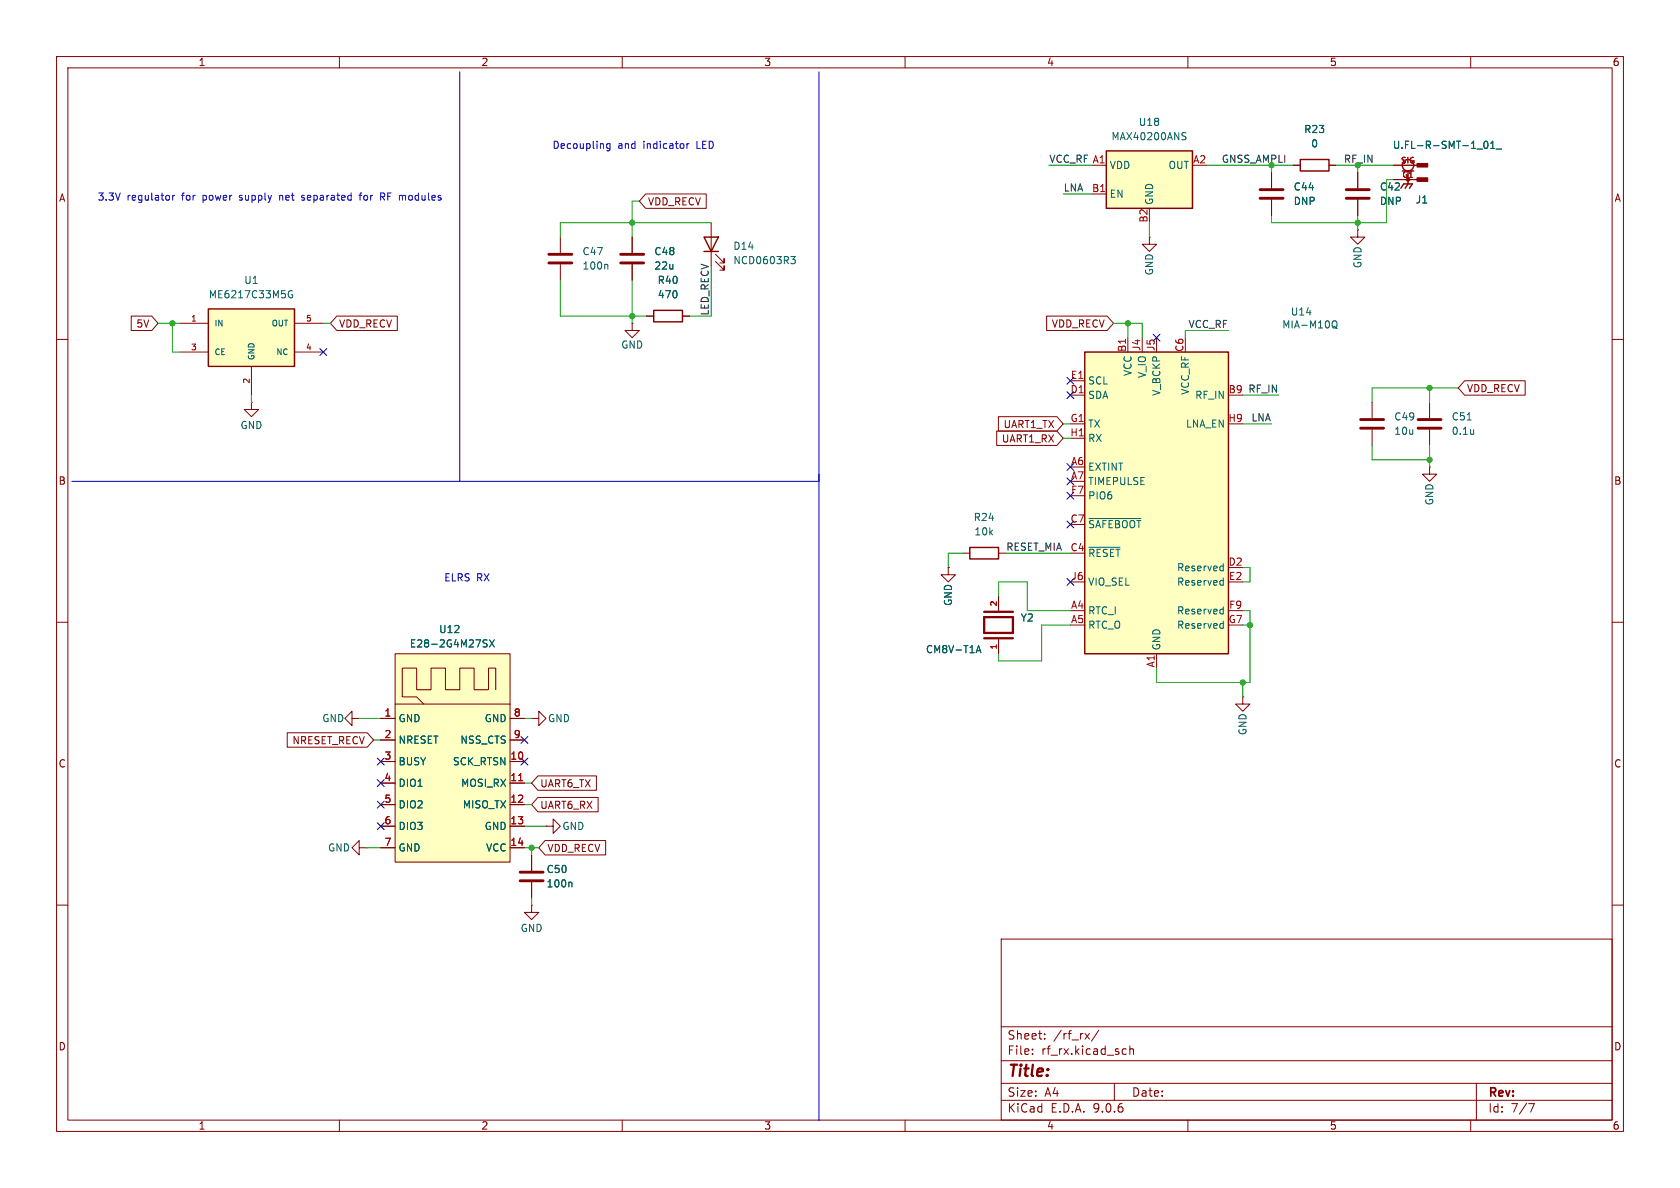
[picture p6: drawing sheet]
<svg xmlns="http://www.w3.org/2000/svg" width="297mm" height="210mm" viewBox="0 0 297 210" stroke-linecap="round" stroke-linejoin="round" font-family="sans-serif">
<g fill="none" stroke="#840000" stroke-width=".18">
<path d="M10 10h277v190h-277zM12 12h273v186h-273zM60 10v2M110 10v2M160 10v2M210 10v2M260 10v2M10 60h2M285 60h2M10 110h2M285 110h2M94 127h1.2v-1.3l1.3 1.3-1.3 1.3v-1.3"/>
<path d="M94 127h.1M10 160h2M177 166h108v32h-108zM285 160h2M60 198v2M110 198v2M160 198v2M177 194.5h108M177 191.5h108M177 187.5h108M177 181.5h108M182.5 186.3v.1"/>
<path d="M182.5 185.5v.1M184.7 183.6v.1M184.7 182.8v.1M191.8 182.7l.8 1M192.6 182.7l-.8 1M194.2 182.1l-1.2 2M197 191.5v3M198.7 185.4l.4 .1M199.1 186.3l-.4 .1M199.7 185.5l.3-.1 .3 .1 .1 .9M199.7 184.9v1.5M210 198v2"/>
<path d="M260 198v2M261 191.5v6.5M270.2 195.1h1l-.6 1.5"/>
</g>
<path d="M195.6 26.7h15.2v10.1h-15.2z" fill="#ffffc2"/>
<g fill="none" stroke="#840000" stroke-width=".25">
<path d="M195.6 26.7h15.2v10.1h-15.2zM229.9 28.2h5v2h-5zM247.6 33.3l.6-.8h1.5l-.5 .8M249.9 30.2h-1v2.3l-.5 .8"/>
<circle cx="248.9" cy="29.2" r="1.02"/>
</g>
<g fill="none" stroke="#840000" stroke-width=".18">
<path d="M193 29.2h2.6M193 34.3h2.6M224.8 30.5v2.8M224.8 35.3v2.8M228.6 29.2h1.3M234.9 29.2h1.3M240 30.5v2.8M240 35.3v2.8M246.4 29.2h5.1M246.4 31.8h5.1M240 40.6v1.3h1.3l-1.3 1.3-1.2-1.3h1.2M240 40.6h.1"/>
<path d="M44.4 71.1v1.3h1.3l-1.3 1.3-1.2-1.3h1.2M44.4 71.1h.1M242.6 71.1v2.8M242.6 75.9v2.8M252.7 71.1v2.8M252.7 75.9v2.8M252.7 82.6v1.2h1.3l-1.3 1.3-1.2-1.3h1.2M252.7 82.6h.1M219.7 123.2v1.3h1.3l-1.3 1.2-1.3-1.2h1.3M219.7 123.2h.1M63.5 149.9v-1.3l-1.3 1.3 1.3 1.2v-1.2h1.3M64.8 149.9h.1"/>
</g>
<path d="M209.2 24l.3 .2 .2 .3-.3 .2h-.3M209.2 23.4l.5 .1M262.4 25.1l.2-.1a.68 .68 0 0 1 .5 .6 .68 .68 0 0 1-.5 .6l-.2-.1-.1-.4zM263.5 26.2h.8M263.5 25.3l.4-.3v1.2M264.5 26.4h1M259.4 74.2h.7M260.5 75.9v.9M260.5 76.7h.1" fill="none" stroke="#006464" stroke-width=".18"/>
<path d="M222.8 33.5h4M222.8 35.1h4M238 33.5h4.1M238 35.1h4.1M240.5 74.2h4.1M240.5 75.7h4.1M250.7 74.2h4.1M250.7 75.7h4.1" fill="none" stroke="#840000" stroke-width=".51"/>
<g fill="#840000" stroke="#840000" stroke-width=".18">
<path d="M250.5 28.9h1.9v.6h-1.9z"/>
<path d="M250.5 31.4h1.9v.7h-1.9z"/>
</g>
<path d="M36.8 54.6h15.3v10.2h-15.3z" fill="#ffffc2"/>
<path d="M36.8 54.6h15.3v10.2h-15.3z" fill="none" stroke="#840000" stroke-width=".25"/>
<path d="M31.7 57.2h5.1M52.1 57.2h5M31.7 62.2h5.1M44.4 64.8v5.1M52.1 62.2h5M176.5 105.4v2.6M176.5 113v2.6" fill="none" stroke="#840000" stroke-width=".18"/>
<path d="M51 52.1l.1 .4 .3 .1 .3-.1v-.4h-.2M51.7 51.4h-.5l-.2 .5M172.6 115.4l.4-1.3 .4 1.3M172.7 115h.6" fill="none" stroke="#006464" stroke-width=".18"/>
<path d="M174 112.8h5.1M174 109.1h5.1v2.8h-5.1zM174 108.2h5.1" fill="none" stroke="#840000" stroke-width=".41"/>
<path d="M191.8 62.2h25.4v53.4h-25.4z" fill="#ffffc2"/>
<path d="M191.8 62.2h25.4v53.4h-25.4z" fill="none" stroke="#840000" stroke-width=".25"/>
<g fill="none" stroke="#840000" stroke-width=".18">
<path d="M99.1 41.9v2.8M99.1 46.7v2.8M111.8 57.2v1.2h1.2l-1.2 1.3-1.3-1.3h1.3M111.8 57.2h.1M111.8 41.9v2.8M111.8 46.7v2.8M199.4 59.7v2.5M201.9 59.7v2.5M204.5 59.7v2.5M189.2 67.3h2.6M189.2 69.9h2.6M189.2 77.5h2.6"/>
<path d="M189.2 102.9h2.6M204.5 115.6v2.5"/>
</g>
<g fill="none" stroke="#006464" stroke-width=".18">
<path d="M107.3 46.7l.2 .2v.7M235.6 56.9l.2-.2a.43 .43 0 0 1 .6 .4v.5a.43 .43 0 0 1-.3 .4 .43 .43 0 0 1-.5-.2M235.8 57.7l.6 .4M192.5 91.7h9.2M192.5 96.7h5.5M216.3 99.6v1.3M215.9 100.1h.4M215.9 102.6l.4 .1M215.9 107.7h.4M215.9 110.2l.4 .1M216.3 102.2v1.2M216.3 107.3v1.2"/>
<path d="M216.3 109.8v1.3M216.3 100.8l-.4 .1M216.3 103.4h-.4M216.3 108.5h-.4M216.3 111l-.4 .1"/>
</g>
<path d="M97 45h4.1M97 46.5h4.1M109.7 45h4.1M109.7 46.5h4.1" fill="none" stroke="#840000" stroke-width=".51"/>
<g fill="#ffffc2">
<path d="M69.8 124.5h20.4v27.9h-20.4z"/>
<path d="M69.8 115.6h20.4v8.9h-20.4z"/>
</g>
<g fill="none" stroke="#840000" stroke-width=".18">
<path d="M114.1 34.3h10.7v2.5h-10.7l-1.1-1.2zM125.7 39.4v7.6M224.8 30.5v2.8M224.8 35.3v2.8M228.6 29.2h1.3M234.9 29.2h1.3M240 30.5v2.8M240 35.3v2.8M246.4 29.2h5.1M246.4 31.8h5.1M23.2 55.9h3.6l1.1 1.3-1.1 1.2h-3.6zM59.5 55.9h10.7v2.5h-10.7l-1.1-1.2z"/>
<path d="M111.8 41.9v2.8M111.8 46.7v2.8M114.3 55.9h1.3M120.6 55.9h1.3M126.5 46.2l1.5 1.6v-.8v.8h-.7M126.5 45l1.5 1.5v-.8v.8h-.7M185 55.9h10.7l1.1 1.3-1.1 1.2h-10.7zM203.2 41.9v1.3h1.3l-1.3 1.3-1.3-1.3h1.3M203.2 41.9h.1M176.2 76.2h10.6l1.2 1.3-1.2 1.2h-10.6zM176.5 73.7h10.3l1.2 1.2-1.2 1.3h-10.3zM258.9 67.3h10.7v2.6h-10.7l-1.1-1.3z"/>
<path d="M170.2 97.8h1.2M176.5 97.8h1.3M167.6 100.3v1.3h1.3l-1.3 1.3-1.2-1.3h1.2M167.6 100.3h.1M176.5 105.4v2.6M176.5 113v2.6M50.8 129.5h14.1l1.1 1.3-1.1 1.3h-14.1zM62.2 127v-1.3l-1.2 1.3 1.2 1.3v-1.3h1.3M63.5 127h.1M67.3 127h2.5M67.3 130.8h2.5M67.3 134.6h2.5"/>
<path d="M67.3 138.4h2.5M69.8 124.5h20.4v27.9h-20.4zM69.8 124.5v-8.9h20.4v8.9M87.6 121.9v-3.8h-1.2v3.8h-2.6v-3.8h-2.5v3.8h-2.6v-3.8h-2.5v3.8h-2.5v-3.8h-2.6v5.1h2.6l1.2 1.3M90.2 127h2.5M90.2 130.8h2.5M90.2 134.6h2.5M90.2 138.4h2.5M95.1 137.2h10.3v2.5h-10.3l-1.1-1.3zM67.3 142.2h2.5M67.3 146.1h2.5M67.3 149.9h2.5"/>
<path d="M90.2 142.2h2.5M90.2 146.1h2.5M90.2 149.9h2.5M94 151.1v2.8M94 156v2.8M95.1 141h10.6v2.5h-10.6l-1.1-1.3zM96.4 148.6h10.7v2.5h-10.7l-1.2-1.2zM96.5 146.1h1.3v-1.3l1.3 1.3-1.3 1.2v-1.2M96.5 146.1h.1M94 160v1.3h1.2l-1.2 1.3-1.3-1.3h1.3M94 160h.1"/>
</g>
<path d="M91.7 138h.7" fill="none" stroke="#a90000" stroke-width=".18"/>
<path d="M262.4 25.1l.2-.1a.68 .68 0 0 1 .5 .6 .68 .68 0 0 1-.5 .6l-.2-.1-.1-.4zM263.5 26.2h.8M263.5 25.3l.4-.3v1.2M264.5 26.4h1M139.8 45.3h.8l-.4 .5 .3 .2 .1 .4-.2 .2h-.4M85.6 113.7l.4 .1 .1 .3-.2 .3h-.3M85.6 113.1l.5 .1M86.5 113.1l.9 1.3M87.4 113.1l-.9 1.3M172.6 115.4l.4-1.3 .4 1.3M172.7 115h.6M100.9 155.9l.2 .2v.7" fill="none" stroke="#006464" stroke-width=".18"/>
<path d="M115.6 54.9h5v2h-5zM124.5 41.9h2.5l-1.3 2.6zM124.5 44.5h2.5M171.4 96.8h5.1v2h-5.1z" fill="none" stroke="#840000" stroke-width=".25"/>
<path d="M91.9 154.2h4.1M91.9 155.7h4.1" fill="none" stroke="#840000" stroke-width=".51"/>
<g fill="none" stroke="#0000c2" stroke-width=".18">
<path d="M81.3 12.7v72.4M144.8 12.7v185.4M30.5 34.5v.9M30.9 34.5l-.4 .3M49.4 34.5v.9M49.6 34.5l-.2 .2M53.3 35.3l.4 .1M53.7 34.5l-.4 .2 .1 .2 .3 .1M63.5 34.5h.5M64 34.1l-.3 .2v1.1M67.3 34.1h.5l.2 .3-.1 .3-.6 .1M67.6 34.8l.4 .6"/>
<path d="M107.8 25.4v1l-.2 .3-.3-.1M107.8 25.5l-.3-.1-.3 .2 .2 .6h.4M121.4 25.4v.8M121.8 25.4l-.4 .2M12.7 85.1h132.1"/>
</g>
<g fill="none" stroke="#009600" stroke-width=".18">
<path d="M113 35.6h-1.2v6.3M125.7 39.4h-26.6v2.5M185.4 29.2h7.6M188 34.3h5M203.2 39.4v2.5M213.4 29.2h15.2M224.8 29.2v1.3M236.2 29.2h10.2M240 29.2v1.3M240 38.1v2.5M246.4 31.8h-1.3v7.6h-20.3v-1.3M27.9 57.2h3.8"/>
<path d="M30.5 57.2v5h1.2M57.1 57.2h1.3M99.1 49.5v6.4h15.2M111.8 49.5v7.7M125.7 47v8.9h-3.8M196.8 57.2h5.1v2.5M199.4 57.2v2.5M217.2 58.4h-7.7v1.3M44.4 69.9v1.2M188 74.9h1.2M188 77.5h1.2M219.7 69.9h6.4"/>
<path d="M219.7 74.9h5.1M242.6 78.7v2.6h10.1M252.7 68.6v2.5M252.7 78.7v3.9M257.8 68.6h-15.2v2.5M170.2 97.8h-2.6v2.5M177.8 97.8h11.4M176.5 105.4v-2.5h5.1v5.1h7.6M189.2 110.5h-5.1v6.3h-7.6v-1.2M219.7 110.5h1.3M219.7 100.3h1.3v2.6h-1.3M219.7 108h1.3v12.7h-16.5v-2.6"/>
<path d="M63.5 127h3.8M66 130.8h1.3M92.7 127h1.3M92.7 138.4h1.3M219.7 120.7v2.5M64.8 149.9h2.5M92.7 149.9h2.5M92.7 146.1h3.8M92.7 142.2h1.3M94 149.9v1.2M94 158.8v1.2"/>
</g>
<g fill="none" stroke="#000084" stroke-width=".18">
<path d="M203.9 59.1l1.2 1.2M205.1 59.1l-1.2 1.2M56.5 61.6l1.3 1.2M57.8 61.6l-1.3 1.2M188.6 66.7l1.2 1.2M188.6 69.2l1.2 1.3M189.8 66.7l-1.2 1.2M189.8 69.2l-1.2 1.3M188.6 81.9l1.2 1.3M188.6 92.1l1.2 1.2M188.6 84.5l1.2 1.2M188.6 87l1.2 1.2"/>
<path d="M189.8 81.9l-1.2 1.3M189.8 92.1l-1.2 1.2M189.8 84.5l-1.2 1.2M189.8 87l-1.2 1.2M188.6 102.3l1.2 1.2M189.8 102.3l-1.2 1.2M66.7 137.8l1.2 1.2M66.7 134l1.2 1.2M67.9 137.8l-1.2 1.2M67.9 134l-1.2 1.2M92.1 130.2l1.2 1.2M92.1 134l1.2 1.2"/>
<path d="M93.3 130.2l-1.2 1.2M93.3 134l-1.2 1.2M66.7 145.4l1.2 1.3M66.7 141.6l1.2 1.2M67.9 145.4l-1.2 1.3M67.9 141.6l-1.2 1.2"/>
</g>
<g fill="#009600" stroke="#009600" stroke-width=".18">
<circle cx="94" cy="149.9" r=".46"/>
<circle cx="199.4" cy="57.2" r=".46"/>
<circle cx="111.8" cy="39.4" r=".46"/>
<circle cx="30.5" cy="57.2" r=".46"/>
<circle cx="111.8" cy="55.9" r=".46"/>
<circle cx="221" cy="110.5" r=".46"/>
<circle cx="252.7" cy="68.6" r=".46"/>
<circle cx="252.7" cy="81.3" r=".46"/>
<circle cx="219.7" cy="120.7" r=".46"/>
<circle cx="240" cy="39.4" r=".46"/>
</g>
<text font-size="2.8" fill="#840000" x="178" y="190.9">Title:</text>
<g font-size="2.1" fill="#840000">
<text x="178" y="184">Sheet:</text>
<text x="186.2" y="184">/rf_rx/</text>
<text x="178" y="186.7">File:</text>
<text x="184.1" y="186.7">rf_rx.kicad_sch</text>
<text x="178" y="196.9">KiCad</text>
<text x="178" y="194.1">Size:</text>
<text x="184.7" y="194.1">A4</text>
<text x="185.7" y="196.9">E.D.A.</text>
<text x="193.3" y="196.9">9.0.6</text>
<text x="200" y="194.1">Date:</text>
<text x="263" y="194.3">Rev:</text>
<text x="263" y="196.9">Id:</text>
<text x="267.1" y="196.9">7/7</text>
</g>
<g font-size="1.8" fill="#840000">
<text x="35" y="11.9">1</text>
<text x="85" y="11.9">2</text>
<text x="135" y="11.9">3</text>
<text x="185" y="11.9">4</text>
<text x="235" y="11.9">5</text>
<text x="285" y="11.9">6</text>
<text x="10.3" y="35.9">A</text>
<text x="285.3" y="35.9">A</text>
<text x="114.5" y="36.5">VDD_RECV</text>
<text x="24" y="58.1">5V</text>
<text x="59.8" y="58.1">VDD_RECV</text>
<text x="185.8" y="58.1">VDD_RECV</text>
<text x="259.2" y="69.5">VDD_RECV</text>
<text x="177.3" y="75.9">UART1_TX</text>
<text x="177" y="78.4">UART1_RX</text>
<text x="10.3" y="85.9">B</text>
<text x="285.3" y="85.9">B</text>
<text x="51.6" y="131.8">NRESET_RECV</text>
<text x="10.3" y="135.9">C</text>
<text x="285.3" y="135.9">C</text>
<text x="95.4" y="139.4">UART6_TX</text>
<text x="95.4" y="143.2">UART6_RX</text>
<text x="96.7" y="150.8">VDD_RECV</text>
<text x="10.3" y="185.9">D</text>
<text x="285.3" y="185.9">D</text>
<text x="35" y="199.9">1</text>
<text x="85" y="199.9">2</text>
<text x="135" y="199.9">3</text>
<text x="185" y="199.9">4</text>
<text x="235" y="199.9">5</text>
<text x="285" y="199.9">6</text>
</g>
<g font-size="1.8" fill="#006464">
<text x="201.2" y="22.5">U18</text>
<text x="230.5" y="23.7">R23</text>
<text x="196.4" y="25">MAX40200ANS</text>
<text x="231.7" y="26.3">0</text>
<text x="246.1" y="26.5">U.FL-R-SMT-1_01_</text>
<text x="196.1" y="30.1">VDD</text>
<text x="196.1" y="35.2">EN</text>
<text x="206.5" y="30.1">OUT</text>
<text x="228.6" y="33.9">C44</text>
<text x="243.8" y="33.9">C42</text>
<text x="204.1" y="36.3" transform="rotate(-90 204.1 36.3)">GND</text>
<text x="228.6" y="36.4">DNP</text>
<text x="243.8" y="36.4">DNP</text>
<text x="250.2" y="36.2">J1</text>
<text x="102.9" y="47.9">100n</text>
<text x="102.9" y="45.3">C47</text>
<text x="115.6" y="45.3">C48</text>
<text x="115.6" y="47.9">22u</text>
<text x="129.5" y="44.4">D14</text>
<text x="129.5" y="46.9">NCD0603R3</text>
<text x="240.9" y="47.5" transform="rotate(-90 240.9 47.5)">GND</text>
<text x="36.8" y="52.9">ME6217C33M5G</text>
<text x="43.1" y="50.4">U1</text>
<text x="116.2" y="50.4">R40</text>
<text x="116.2" y="52.9">470</text>
<text x="204.1" y="48.8" transform="rotate(-90 204.1 48.8)">GND</text>
<text x="226.6" y="58.3">MIA-M10Q</text>
<text x="228.1" y="56">U14</text>
<text x="109.7" y="61.8">GND</text>
<text x="192.3" y="68.2">SCL</text>
<text x="192.3" y="70.7">SDA</text>
<text x="200.3" y="66.6" transform="rotate(-90 200.3 66.6)">VCC</text>
<text x="202.8" y="66.9" transform="rotate(-90 202.8 66.9)">V_IO</text>
<text x="205.3" y="70.1" transform="rotate(-90 205.3 70.1)">V_BCKP</text>
<text x="210.4" y="69.9" transform="rotate(-90 210.4 69.9)">VCC_RF</text>
<text x="211.2" y="70.7">RF_IN</text>
<text x="42.4" y="76">GND</text>
<text x="192.3" y="75.8">TX</text>
<text x="209.6" y="75.8">LNA_EN</text>
<text x="246.4" y="74.5">C49</text>
<text x="246.4" y="77.1">10u</text>
<text x="256.5" y="74.5">C51</text>
<text x="256.5" y="77.1">0.1u</text>
<text x="192.3" y="78.3">RX</text>
<text x="192.3" y="83.4">EXTINT</text>
<text x="192.3" y="86">TIMEPULSE</text>
<text x="192.3" y="88.5">PIO6</text>
<text x="253.6" y="89.4" transform="rotate(-90 253.6 89.4)">GND</text>
<text x="172" y="92.3">R24</text>
<text x="172.2" y="94.8">10k</text>
<text x="192.3" y="93.6">~{SAFEBOOT}</text>
<text x="192.3" y="98.7">~{RESET}</text>
<text x="208" y="101.2">Reserved</text>
<text x="168.5" y="107.2" transform="rotate(-90 168.5 107.2)">GND</text>
<text x="192.3" y="103.7">VIO_SEL</text>
<text x="208" y="103.7">Reserved</text>
<text x="77.5" y="112.1">U12</text>
<text x="180.3" y="110.1">Y2</text>
<text x="192.3" y="108.8">RTC_I</text>
<text x="192.3" y="111.4">RTC_O</text>
<text x="208" y="108.8">Reserved</text>
<text x="208" y="111.4">Reserved</text>
<text x="72.3" y="114.7">E28-2G4M27SX</text>
<text x="163.6" y="115.7">CM8V-T1A</text>
<text x="205.3" y="115.1" transform="rotate(-90 205.3 115.1)">GND</text>
<text x="56.9" y="127.9">GND</text>
<text x="70.4" y="127.9">GND</text>
<text x="70.4" y="131.7">NRESET</text>
<text x="81.3" y="131.7">NSS_CTS</text>
<text x="85.6" y="127.9">GND</text>
<text x="96.8" y="127.9">GND</text>
<text x="220.6" y="130.1" transform="rotate(-90 220.6 130.1)">GND</text>
<text x="70.4" y="135.5">BUSY</text>
<text x="80" y="135.5">SCK_RTSN</text>
<text x="70.4" y="139.3">DIO1</text>
<text x="70.4" y="143.1">DIO2</text>
<text x="81.4" y="139.3">MOSI_RX</text>
<text x="81.7" y="143.1">MISO_TX</text>
<text x="70.4" y="146.9">DIO3</text>
<text x="85.6" y="146.9">GND</text>
<text x="99.3" y="146.9">GND</text>
<text x="57.9" y="150.7">GND</text>
<text x="70.4" y="150.7">GND</text>
<text x="85.8" y="150.7">VCC</text>
<text x="96.5" y="154.5">C50</text>
<text x="96.5" y="157.1">100n</text>
<text x="91.9" y="164.9">GND</text>
</g>
<g font-size="1.8" fill="#0000c2">
<text x="97.6" y="26.5">Decoupling</text>
<text x="109.2" y="26.5">and</text>
<text x="113.8" y="26.5">indicator</text>
<text x="123.4" y="26.5">LED</text>
<text x="17.2" y="35.7">3.3V</text>
<text x="22.5" y="35.7">regulator</text>
<text x="32.3" y="35.7">for</text>
<text x="36.1" y="35.7">power</text>
<text x="42.8" y="35.7">supply</text>
<text x="50.1" y="35.7">net</text>
<text x="54.2" y="35.7">separated</text>
<text x="64.7" y="35.7">for</text>
<text x="68.5" y="35.7">RF modules</text>
<text x="78.4" y="103">ELRS RX</text>
</g>
<g font-size="1.8" fill="#0f0f0f">
<text x="185.4" y="28.9">VCC_RF A1</text>
<text x="188" y="33.9">LNA</text>
<text x="125.4" y="55.9" transform="rotate(-90 125.4 55.9)">LED_RECV</text>
<text x="210" y="58.1">VCC_RF</text>
<text x="220.6" y="69.5">RF_IN</text>
<text x="221.1" y="74.6">LNA</text>
<text x="177.8" y="97.4">RESET_MIA</text>
</g>
<g font-size="1.8" fill="#a90000">
<text x="210.8" y="29">A2</text>
<text x="193" y="34">B1</text>
<text x="202.9" y="39.4" transform="rotate(-90 202.9 39.4)">B2</text>
<text x="199.1" y="62.3" transform="rotate(-90 199.1 62.3)">B1</text>
<text x="201.7" y="62.2" transform="rotate(-90 201.7 62.2)">J4</text>
<text x="204.2" y="62.2" transform="rotate(-90 204.2 62.2)">J5</text>
<text x="209.3" y="62.3" transform="rotate(-90 209.3 62.3)">C6</text>
<text x="189.2" y="69.6">D1</text>
<text x="189.2" y="67.1">E1</text>
<text x="217.1" y="69.6">B9</text>
<text x="189.1" y="77.2">H1</text>
<text x="189.2" y="74.7">G1</text>
<text x="217.1" y="74.7">H9</text>
<text x="189.2" y="82.3">A6</text>
<text x="189.2" y="84.8">A7</text>
<text x="189.2" y="87.4">F7</text>
<text x="189.2" y="92.5">C7</text>
<text x="189.2" y="97.5">C4</text>
<text x="217.1" y="100.1">D2</text>
<text x="189.2" y="107.7">A4</text>
<text x="189.3" y="102.6">J6</text>
<text x="217.2" y="102.6">E2</text>
<text x="217.2" y="107.7">F9</text>
<text x="189.2" y="110.2">A5</text>
<text x="217.1" y="110.2">G7</text>
<text x="204.2" y="118.1" transform="rotate(-90 204.2 118.1)">A1</text>
<text x="67.9" y="126.7">1</text>
<text x="67.9" y="130.6">2</text>
<text x="90.7" y="126.7">8</text>
<text x="90.7" y="130.6">9</text>
<text x="67.9" y="134.4">3</text>
<text x="90.1" y="134.4">10</text>
<text x="67.9" y="138.2">4</text>
<text x="67.9" y="142">5</text>
<text x="90.1" y="138.2">11</text>
<text x="90.1" y="142">12</text>
<text x="67.9" y="145.8">6</text>
<text x="67.9" y="149.6">7</text>
<text x="90.1" y="145.8">13</text>
<text x="90.1" y="149.6">14</text>
</g>
<g font-size="1.8" fill="#009600">
<text x="215.9" y="28.9">GNSS_AMPLI</text>
<text x="237.5" y="28.9">RF_IN</text>
</g>
<g font-size="1.4" fill="#a90000">
<text x="247.6" y="29">SIG</text>
<text x="247.8" y="31.5">G1</text>
<text x="33.7" y="56.9">1</text>
<text x="54" y="56.9">5</text>
<text x="33.7" y="62">3</text>
<text x="54" y="62">4</text>
<text x="44.2" y="67.9" transform="rotate(-90 44.2 67.9)">2</text>
<text x="176.3" y="107.3" transform="rotate(-90 176.3 107.3)">2</text>
<text x="176.3" y="114.9" transform="rotate(-90 176.3 114.9)">1</text>
</g>
<g font-size="1.4" fill="#006464">
<text x="37.8" y="57.9">IN</text>
<text x="47.9" y="57.9">OUT</text>
<text x="37.8" y="63">CE</text>
<text x="45.2" y="63.8" transform="rotate(-90 45.2 63.8)">GND</text>
<text x="48.7" y="63">NC</text>
</g>
</svg>
